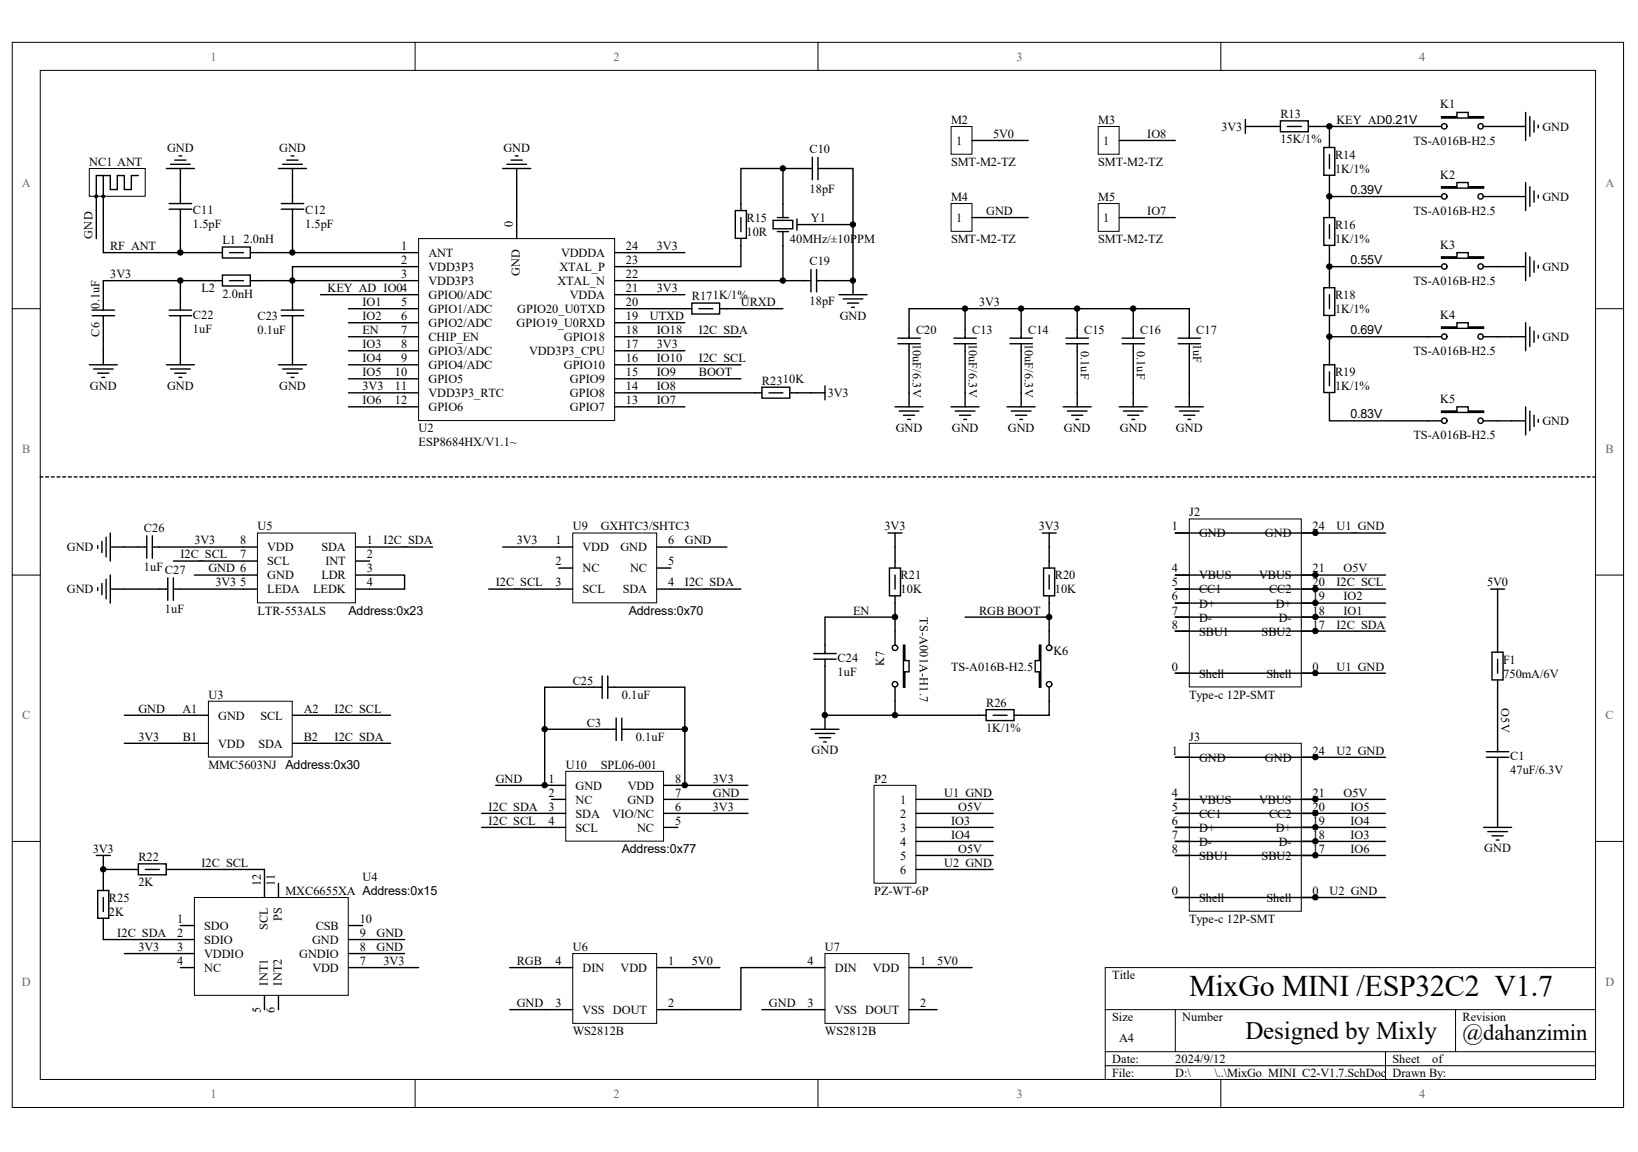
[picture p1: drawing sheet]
<svg xmlns="http://www.w3.org/2000/svg" width="289mm" height="203mm" viewBox="0 0 289 203" stroke-linecap="round" stroke-linejoin="round" font-family="sans-serif">
<g fill="#fff" stroke="#000" stroke-width=".18">
<path d="M2.2 7.5h284.2v187.9h-284.2z"/>
<path d="M7.1 12.4h274.3v178h-274.3z"/>
</g>
<g fill="none" stroke="#000" stroke-width=".18">
<path d="M73.2 7.5v4.9M144.3 7.5v4.9M215.3 7.5v4.9M2.2 54.5h4.9M281.5 54.5h4.9M2.2 101.4h4.9M281.5 101.4h4.9M2.2 148.4h4.9M281.5 148.4h4.9M195 178.1h86.5M207.3 178.1v7.4M256.7 178.1v7.4"/>
<path d="M281.5 170.7h-86.5v19.8M73.2 190.5v4.9M144.3 190.5v4.9M195 185.5h86.5M195 188h86.5M215.3 190.5v4.9M244.4 185.5v5"/>
</g>
<path d="M73.8 42.1h34.6v32.1h-34.6z" fill="#fff" stroke="#000" stroke-width=".18"/>
<g fill="none" stroke="#000" stroke-width=".25">
<path d="M18.2 37.1v7.5h21M29.3 29.7h5M29.8 35.9h4M29.8 36.9h4M30.1 29h3.4M30.8 28.2h2M31.6 27.5h.5M31.8 29.7v6.2M31.8 36.9v7.7M49.1 29.7h5M49.6 35.9h4M49.6 36.9h4"/>
<path d="M49.9 29h3.4M50.6 28.2h2M51.3 27.5h.5M51.6 36.9v7.7h-7.4M51.6 29.7v6.2M88.7 29.7h4.9M89.4 29h3.5M90.1 28.2h2M90.9 27.5h.5M91.1 29.7v12.4M129.7 37.1h1.9v4.9h-1.9zM130.7 38.4v2.5"/>
<path d="M136.4 38.9h3.4v1.5h-3.4zM137.1 38.4h2M138.1 29.7h-7.4v7.4M140.6 38.6v2M140.6 39.6h9.9M143.3 29.7h-5.2v8.7M143.3 27.7v4M144.3 29.7h6.2v19.8h-6.5M144.3 27.7v4M18.2 56.9v7.4M29.8 55.7h4M29.8 54.7h4"/>
<path d="M31.8 49.5h-13.6v3.7M31.8 55.7v8.6M39.2 43.6h5v1.9h-5zM39.2 48.5h5v1.9h-5zM39.2 49.5h-7.4v5.2M40.5 44.6h2.4M40.5 49.5h2.4M44.2 49.5h7.4v5.2M49.6 55.7h4M49.6 54.7h4M51.6 44.6h22.2M51.6 55.7v8.6"/>
<path d="M56.5 52h17.3M61.5 54.5h12.3M61.5 56.9h12.3M61.5 59.4h12.3M73.8 47h-22.2v2.5h22.2M108.4 44.6h12.4M108.4 49.5h34.6M108.4 52h12.4M108.4 54.5h2.5M108.4 56.9h12.4M108.4 59.4h22.3M130.7 42.1v4.9h-22.3"/>
<path d="M137.1 40.9h2M138.1 40.9v8.6M143 47.5v4M144 47.5v4M148 52h4.9M148.7 52.7h3.5M149.5 53.5h1.9M150.2 54.2h.5M150.5 49.5v2.5M15.8 64.3h4.9M16.5 65.1h3.5M17.2 65.8h2"/>
<path d="M18 66.6h.5M29.3 64.3h5M30.1 65.1h3.4M30.8 65.8h2M31.6 66.6h.5M49.1 64.3h5M49.9 65.1h3.4M50.6 65.8h2M51.3 66.6h.5M61.5 61.9h12.3M61.5 64.3h12.3M61.5 66.8h12.3"/>
<path d="M61.5 69.3h12.3M61.5 71.8h12.3M108.4 61.9h12.4M108.4 64.3h22.3M108.4 66.8h22.3M108.4 69.3h2.5M108.4 71.8h12.4"/>
</g>
<path d="M15.8 29.7h9.8v4.9h-9.8z" fill="#fff" stroke="#000" stroke-width=".18"/>
<path d="M18.2 31h-1.2v6.1M24.4 31h-1.2v2.4h-1.3v-2.4h-1.2v2.4h-1.2v-2.4h-1.3v6.1M251.8 34.7h2.5M261.7 34.7h2.5M110.9 54.5h11.1M122 53.5h4.9v1.9h-4.9zM123.3 54.5h2.4M127 54.5h11.1" fill="none" stroke="#000" stroke-width=".25"/>
<g fill="#000" stroke="#000" stroke-width=".25">
<circle cx="17" cy="34.6" r=".22"/>
<circle cx="18.2" cy="34.6" r=".23"/>
</g>
<path d="M254.3 32.9h2.7v-.7h2v.7h2.7v.3h-7.4z" fill-rule="evenodd" fill="#fff" stroke="#000" stroke-width=".25"/>
<g fill="none" stroke="#000" stroke-width=".25">
<path d="M251.8 47h2.5M261.7 47h2.5"/>
<circle cx="254.8" cy="34.6" r=".48"/>
<circle cx="261.2" cy="34.6" r=".47"/>
</g>
<path d="M254.3 45.3h2.7v-.7h2v.7h2.7v.3h-7.4z" fill-rule="evenodd" fill="#fff" stroke="#000" stroke-width=".25"/>
<g fill="none" stroke="#000" stroke-width=".25">
<path d="M251.8 22.3h2.5M261.7 22.3h2.5"/>
<circle cx="254.8" cy="47" r=".48"/>
<circle cx="261.2" cy="47" r=".47"/>
</g>
<path d="M254.3 20.6h2.7v-.8h2v.8h2.7v.2h-7.4z" fill-rule="evenodd" fill="#fff" stroke="#000" stroke-width=".25"/>
<g fill="none" stroke="#000" stroke-width=".25">
<path d="M251.8 59.4h2.5M261.7 59.4h2.5"/>
<circle cx="254.8" cy="22.3" r=".48"/>
<circle cx="261.2" cy="22.3" r=".47"/>
</g>
<path d="M254.3 57.7h2.7v-.8h2v.8h2.7v.2h-7.4z" fill-rule="evenodd" fill="#fff" stroke="#000" stroke-width=".25"/>
<g fill="none" stroke="#000" stroke-width=".25">
<path d="M269.1 19.8v5M219.7 22.3h2.4M219.7 21.1v2.4M224.6 22.3h1.2M225.8 21.3h5v1.9h-5zM227.1 22.3h2.5M230.8 22.3h1.2M233.5 26h1.9v4.9h-1.9zM233.5 38.4h1.9v4.9h-1.9zM234.5 31v3.7h17.3M234.5 22.3h17.3M234.5 24.8v1.2"/>
<path d="M234.5 27.3v2.4M234.5 34.7v3.7M234.5 39.6v2.5M264.2 22.3h4.9M264.2 34.7h4.9M269.1 32.2v4.9M269.8 20.6v3.4M269.8 32.9v3.5M270.6 21.3v2M270.6 33.7v2M271.3 22.1v.5M271.3 34.4v.5"/>
<path d="M233.5 50.7h1.9v4.9h-1.9zM234.5 43.3v3.7h17.3M234.5 55.7v3.7h17.3M234.5 47v3.7M234.5 52v2.5M264.2 47h4.9M264.2 59.4h4.9M269.1 44.6v4.9M269.1 56.9v5M269.8 45.3v3.5M269.8 57.7v3.4M270.6 46v2"/>
<path d="M270.6 58.4v2M271.3 46.8v.5M271.3 59.2v.4M251.8 74.2h2.5M261.7 74.2h2.5"/>
<circle cx="254.8" cy="59.4" r=".48"/>
<circle cx="261.2" cy="59.4" r=".47"/>
</g>
<path d="M254.3 72.5h2.7v-.7h2v.7h2.7v.3h-7.4z" fill-rule="evenodd" fill="#fff" stroke="#000" stroke-width=".25"/>
<g fill="none" stroke="#000" stroke-width=".25">
<path d="M222.1 22.3h2.5M232 22.3h2.5v2.5M168.3 59.6h3.9M178.1 59.6h4M180.1 54.5v5.1M188 59.6h4M190 59.6v-5.1h19.8v5.1M190 54.5h-19.8v5.1M197.9 59.6h4M199.9 54.5v5.1M207.8 59.6h4M234.5 59.4v4.9"/>
<path d="M167.8 71.8h4.9M168.3 60.6h3.9M168.5 72.5h3.5M169.2 73.2h2M170 74h.5M170.2 60.6v11.2M177.6 71.8h5M178.1 60.6h4M178.4 72.5h3.5M179.1 73.2h2M179.9 74h.5M180.1 60.6v11.2"/>
<path d="M187.5 71.8h5M188 60.6h4M188.3 72.5h3.4M189 73.2h2M189.8 74h.5M190 60.6v11.2M197.4 71.8h5M197.9 60.6h4M198.2 72.5h3.4M198.9 73.2h2M199.6 74h.5M199.9 60.6v11.2"/>
<path d="M207.3 71.8h5M207.8 60.6h4M208.1 72.5h3.4M208.8 73.2h2M209.5 74h.5M209.8 60.6v11.2M233.5 64.3h1.9v4.9h-1.9zM234.5 69.3v4.9h17.3M234.5 65.6v2.5M264.2 74.2h4.9M269.1 71.8v4.9M269.8 72.5v3.5"/>
<path d="M270.6 73.2v2M271.3 74v.5M17.2 96.2v.5M18 95.5v2M18.7 94.8v3.4M19.5 96.5h6.4M19.5 94v5M25.9 94.5v4M26.9 96.5h16M26.9 94.5v4M30.6 99h12.3M65.2 96.5h11.1"/>
<path d="M17.2 103.7v.5M18 102.9v2M18.7 102.2v3.4M19.5 101.4v5M19.5 103.9h10.1M29.6 101.9v4M30.6 103.9h12.3M30.6 101.9v4M34.3 101.4h8.6M65.2 101.4h6.2v2.5h-6.2"/>
<circle cx="254.8" cy="74.2" r=".48"/>
<circle cx="261.2" cy="74.2" r=".47"/>
</g>
<path d="M34.3 158.3h27.1v17.3h-27.1z" fill="#fff" stroke="#000" stroke-width=".18"/>
<g fill="none" stroke="#000" stroke-width=".25">
<path d="M17 150.9h2.5M17.2 157.1h2v4.9h-2zM18.2 150.9v2.5M18.2 158.3v2.5M24.4 152.4h4.9v1.9h-4.9zM24.4 153.4h-6.2v3.7M25.6 153.4h2.5M29.3 153.4h17.3v4.9M49.1 155.8v2.5M18.2 162v3.7h16.1M31.8 163.3h2.5M31.8 168.2h2.5"/>
<path d="M31.8 170.7h2.5M46.6 175.6v2.5M49.1 175.6v2.5M61.5 163.3h2.4M61.5 165.7h9.9M61.5 168.2h2.4M61.5 170.7h12.3"/>
</g>
<path d="M36.8 123.7h14.7v9.8h-14.7z" fill="#fff" stroke="#000" stroke-width=".18"/>
<path d="M21.9 126.2h14.9M21.9 131.1h14.9M51.6 126.2h17.3M51.6 131.1h17.3" fill="none" stroke="#000" stroke-width=".25"/>
<path d="M167.8 22.3h3.6v4.9h-3.6z" fill="#fff" stroke="#000" stroke-width=".18"/>
<path d="M171.5 24.8h9.9" fill="none" stroke="#000" stroke-width=".25"/>
<path d="M193.7 22.3h3.7v4.9h-3.7z" fill="#fff" stroke="#000" stroke-width=".18"/>
<path d="M197.4 24.8h9.9" fill="none" stroke="#000" stroke-width=".25"/>
<path d="M167.8 35.9h3.6v4.9h-3.6z" fill="#fff" stroke="#000" stroke-width=".18"/>
<path d="M171.5 38.4h9.9" fill="none" stroke="#000" stroke-width=".25"/>
<path d="M193.7 35.9h3.7v4.9h-3.7z" fill="#fff" stroke="#000" stroke-width=".18"/>
<path d="M197.4 38.4h9.9" fill="none" stroke="#000" stroke-width=".25"/>
<path d="M101 94h14.8v12.3h-14.8z" fill="#fff" stroke="#000" stroke-width=".18"/>
<path d="M88.7 96.5h12.3M115.9 96.5h12.3M86.2 103.9h14.8M98.6 100.2h2.4M115.9 103.9h14.8M115.9 100.2h2.4M87.4 138.5h9.9M119.6 138.5h12.3M85 143.5h12.3M85 145.9h12.3M119.6 143.5h12.3" fill="none" stroke="#000" stroke-width=".25"/>
<path d="M99.8 136.1h17.2v12.3h-17.2z" fill="#fff" stroke="#000" stroke-width=".18"/>
<path d="M97.3 138.5h2.5M117.1 138.5h2.5M97.3 141h2.5M97.3 143.5h2.5M97.3 145.9h2.5M117.1 141h14.8M117.1 143.5h2.5M117.1 145.9h2.5M21.9 168.2h9.9M63.9 168.2h7.5" fill="none" stroke="#000" stroke-width=".25"/>
<path d="M101 168.2h14.8v12.3h-14.8z" fill="#fff" stroke="#000" stroke-width=".18"/>
<path d="M96.1 170.7h4.9M96.1 178.1h4.9M115.9 170.7h4.9M115.9 178.1h4.9" fill="none" stroke="#000" stroke-width=".25"/>
<path d="M145.5 168.2h14.8v12.3h-14.8z" fill="#fff" stroke="#000" stroke-width=".18"/>
<path d="M157.9 111.3v2.5M157.9 121.2v2.5M120.8 170.7h6.2M140.6 170.7h4.9M140.6 178.1h4.9M160.3 170.7h5M160.3 178.1h5" fill="none" stroke="#000" stroke-width=".25"/>
<path d="M159.4 113.8h.2v2.7h.7v2h-.7v2.7h-.2z" fill-rule="evenodd" fill="#fff" stroke="#000" stroke-width=".25"/>
<g fill="none" stroke="#000" stroke-width=".25">
<path d="M156.6 94h2.5M157.9 94v6.2M143.5 116.3h4M143.5 115.3h4M145.5 116.3v9.9h12.4v-2.5M156.9 100.2h1.9v4.9h-1.9zM157.9 111.3v-2.4h-12.4v6.4M157.9 101.4v2.5M157.9 105.1v1.3M185.1 106.4v7.4M185.1 121.2v2.5"/>
<circle cx="157.9" cy="114.3" r=".48"/>
<circle cx="157.9" cy="120.7" r=".48"/>
</g>
<path d="M183.3 113.8h.3v7.4h-.3v-2.7h-.7v-2h.7z" fill-rule="evenodd" fill="#fff" stroke="#000" stroke-width=".25"/>
<g fill="none" stroke="#000" stroke-width=".25">
<path d="M183.8 94h2.5M185.1 94v6.2M184.1 100.2h1.9v4.9h-1.9zM185.1 101.4v2.5M185.1 105.1v1.3M172.7 126.2h1.2M173.9 125.2h5v1.9h-5zM175.2 126.2h2.4M185.1 123.7v2.5h-6.2"/>
<circle cx="185.1" cy="114.3" r=".48"/>
<circle cx="185.1" cy="120.7" r=".48"/>
</g>
<path d="M209.8 91.5h19.7v29.7h-19.7z" fill="#fff" stroke="#000" stroke-width=".18"/>
<path d="M207.3 94h37.1M207.3 101.4h37.1M207.3 103.9h37.1M207.3 106.4h37.1M207.3 108.9h37.1M207.3 111.3h37.1M207.3 118.7h37.1" fill="none" stroke="#000" stroke-width=".25"/>
<path d="M209.8 131.1h19.7v29.6h-19.7z" fill="#fff" stroke="#000" stroke-width=".18"/>
<g fill="none" stroke="#000" stroke-width=".25">
<path d="M17 37.1v5M157.9 106.4v2.5M262.9 103.9h2.5M263.2 115h1.9v4.9h-1.9zM264.2 103.9v11.1M264.2 116.3v2.4M264.2 120v12.6M157.9 126.2h14.8M207.3 133.6h37.1M262.2 133.6h3.9M262.2 132.6h3.9M264.2 133.6v12.3"/>
<path d="M207.3 141h37.1M207.3 143.5h37.1M207.3 145.9h37.1M207.3 148.4h37.1M207.3 150.9h37.1M207.3 158.3h37.1M261.7 145.9h4.9M262.4 146.7h3.5M263.2 147.4h1.9M263.9 148.2h.5M89.9 170.7h6.2M89.9 178.1h6.2"/>
<path d="M134.4 178.1h6.2M140.6 170.7h-9.9v7.4h-9.9M165.3 170.7h6.2"/>
</g>
<path d="M281.5 84.1h-274.4" fill="none" stroke="#000" stroke-width=".25" stroke-dasharray=".5 .5"/>
<path d="M154.2 138.5h7.4v17.3h-7.4z" fill="#fff" stroke="#000" stroke-width=".18"/>
<g fill="none" stroke="#000" stroke-width=".25">
<path d="M16.2 55.7h4M16.2 54.7h4M18.2 53.2v1.5M18.2 55.7v1.2M108.7 128.6h-12.6v9.9M108.7 126.7v3.9M109.7 128.6h11.1v9.9M109.7 126.7v3.9M161.6 141h13.6M161.6 143.5h13.6M161.6 145.9h13.6M161.6 148.4h13.6"/>
<path d="M161.6 150.9h13.6M161.6 153.4h13.6"/>
</g>
<path d="M45.4 94h17.3v12.3h-17.3z" fill="#fff" stroke="#000" stroke-width=".18"/>
<g fill="none" stroke="#000" stroke-width=".25">
<path d="M158.4 59.6h3.9M170.2 54.5h-9.9v5.1M110.9 69.3h23.5M134.4 68.3h4.9v1.9h-4.9zM135.6 69.3h2.5M139.3 69.3h6.2M145.5 68.1v2.4M157.9 71.8h4.9M158.4 60.6h3.9M158.6 72.5h3.5M159.4 73.2h1.9M160.1 74h.5"/>
<path d="M160.3 60.6v11.2M42.9 96.5h2.5M42.9 99h2.5M62.7 96.5h2.5M62.7 99h2.5M42.9 101.4h2.5M42.9 103.9h2.5M62.7 101.4h2.5M62.7 103.9h2.5M106.2 119.2v4M107.2 119.2v4M170.2 108.9h14.9"/>
<path d="M106.2 121.2h-10.1v7.4M107.2 121.2h13.6v7.4M143 128.6h5M143.8 129.4h3.4M144.5 130.1h2M145.3 130.9h.5M145.5 126.2v2.4"/>
</g>
<g fill="#000" stroke="#000" stroke-width=".18">
<circle cx="138.1" cy="29.7" r=".48"/>
<circle cx="150.4" cy="39.6" r=".47"/>
<circle cx="234.5" cy="22.3" r=".48"/>
<circle cx="234.5" cy="34.6" r=".48"/>
<circle cx="31.8" cy="44.5" r=".48"/>
<circle cx="31.8" cy="49.5" r=".48"/>
<circle cx="51.6" cy="49.5" r=".47"/>
<circle cx="51.6" cy="44.5" r=".47"/>
<circle cx="138.1" cy="49.5" r=".48"/>
<circle cx="150.4" cy="49.5" r=".47"/>
<circle cx="170.2" cy="54.4" r=".48"/>
<circle cx="180.1" cy="54.4" r=".48"/>
<circle cx="190" cy="54.4" r=".48"/>
<circle cx="199.9" cy="54.4" r=".48"/>
<circle cx="234.5" cy="47" r=".48"/>
<circle cx="234.5" cy="59.4" r=".48"/>
<circle cx="232" cy="94" r=".48"/>
<circle cx="157.9" cy="108.8" r=".48"/>
<circle cx="185.1" cy="108.8" r=".48"/>
<circle cx="232" cy="118.7" r=".48"/>
<circle cx="232" cy="106.4" r=".48"/>
<circle cx="232" cy="101.4" r=".48"/>
<circle cx="232" cy="103.9" r=".48"/>
<circle cx="232" cy="108.8" r=".48"/>
<circle cx="232" cy="111.3" r=".48"/>
<circle cx="96.1" cy="128.6" r=".48"/>
<circle cx="96.1" cy="138.5" r=".48"/>
<circle cx="120.8" cy="128.6" r=".48"/>
<circle cx="120.8" cy="138.5" r=".48"/>
<circle cx="145.5" cy="126.1" r=".47"/>
<circle cx="157.9" cy="126.1" r=".48"/>
<circle cx="232" cy="133.6" r=".48"/>
<circle cx="18.2" cy="153.3" r=".48"/>
<circle cx="232" cy="141" r=".48"/>
<circle cx="232" cy="145.9" r=".48"/>
<circle cx="232" cy="150.9" r=".48"/>
<circle cx="232" cy="143.4" r=".48"/>
<circle cx="232" cy="148.4" r=".48"/>
<circle cx="232" cy="158.3" r=".48"/>
</g>
<text font-size="5.3" x="209.8" y="175.7">MixGo MINI /ESP32C2 V1.7</text>
<text font-size="4.4" x="219.7" y="183.3">Designed by Mixly</text>
<text font-size="4" x="258" y="183.4">@dahanzimin</text>
<g font-size="2.2" fill="#696969">
<text x="37.2" y="10.7">1</text>
<text x="108.2" y="10.7">2</text>
<text x="179.3" y="10.7">3</text>
<text x="250.3" y="10.7">4</text>
<text x="3.9" y="32.9">A</text>
<text x="283.2" y="32.9">A</text>
<text x="3.9" y="79.9">B</text>
<text x="283.2" y="79.9">B</text>
<text x="3.9" y="126.9">C</text>
<text x="283.2" y="126.9">C</text>
<text x="3.9" y="173.8">D</text>
<text x="283.2" y="173.8">D</text>
<text x="37.2" y="193.7">1</text>
<text x="108.2" y="193.7">2</text>
<text x="179.3" y="193.7">3</text>
<text x="250.3" y="193.7">4</text>
</g>
<g font-size="2.2">
<text x="167.8" y="21.8">M2</text>
<text x="193.7" y="21.8">M3</text>
<text x="215.4" y="23.1">3V3</text>
<text x="225.8" y="20.9">R13</text>
<text x="235.7" y="21.8">KEY_AD0.21V</text>
<text x="254" y="19.1">K1</text>
<text x="272.1" y="23.1">GND</text>
<text x="15.8" y="29.3">NC1 ANT</text>
<text x="29.5" y="26.8">GND</text>
<text x="49.2" y="26.8">GND</text>
<text x="88.8" y="26.8">GND</text>
<text x="142.8" y="27">C10</text>
<text x="167.8" y="29.3">SMT-M2-TZ</text>
<text x="168.7" y="25.6">1</text>
<text x="175.2" y="24.3">5V0</text>
<text x="193.7" y="29.3">SMT-M2-TZ</text>
<text x="194.6" y="25.6">1</text>
<text x="202.4" y="24.3">IO8</text>
<text x="225.8" y="25.3">15K/1%</text>
<text x="235.5" y="28">R14</text>
<text x="249.3" y="25.6">TS-A016B-H2.5</text>
<text x="142.8" y="34">18pF</text>
<text x="167.8" y="35.4">M4</text>
<text x="193.7" y="35.4">M5</text>
<text x="235.5" y="30.5">1K/1%</text>
<text x="238.2" y="34.2">0.39V</text>
<text x="254" y="31.5">K2</text>
<text x="272.1" y="35.4">GND</text>
<text x="34" y="37.7">C11</text>
<text x="34" y="40.1">1.5pF</text>
<text x="53.8" y="37.7">C12</text>
<text x="53.8" y="40.1">1.5pF</text>
<text x="90.5" y="40.1" transform="rotate(-90 90.5 40.1)">0</text>
<text x="131.7" y="39.2">R15</text>
<text x="131.7" y="41.6">10R</text>
<text x="143" y="39.2">Y1</text>
<text x="168.7" y="39.2">1</text>
<text x="173.9" y="37.9">GND</text>
<text x="194.6" y="39.2">1</text>
<text x="202.4" y="37.9">IO7</text>
<text x="235.5" y="40.4">R16</text>
<text x="249.3" y="37.9">TS-A016B-H2.5</text>
<text x="16.3" y="42.1" transform="rotate(-90 16.3 42.1)">GND</text>
<text x="19.5" y="44.1">RF_ANT</text>
<text x="39.2" y="43.1">L1</text>
<text x="42.9" y="42.9">2.0nH</text>
<text x="70.8" y="44.1">1</text>
<text x="70.8" y="46.6">2</text>
<text x="75.6" y="45.3">ANT</text>
<text x="75.6" y="47.8">VDD3P3</text>
<text x="98.7" y="47.8">XTAL_P</text>
<text x="99" y="45.3">VDDDA</text>
<text x="110.4" y="46.6">23</text>
<text x="110.4" y="44.1">24</text>
<text x="115.9" y="44.1">3V3</text>
<text x="139.3" y="42.9">40MHz/±10PPM</text>
<text x="142.8" y="46.8">C19</text>
<text x="167.8" y="42.9">SMT-M2-TZ</text>
<text x="193.7" y="42.9">SMT-M2-TZ</text>
<text x="235.5" y="42.9">1K/1%</text>
<text x="238.2" y="46.6">0.55V</text>
<text x="254" y="43.9">K3</text>
<text x="272.1" y="47.8">GND</text>
<text x="19.5" y="49">3V3</text>
<text x="35.5" y="51.5">L2</text>
<text x="39.2" y="52.5">2.0nH</text>
<text x="57.8" y="51.5">KEY_AD IO04</text>
<text x="63.9" y="54">IO1</text>
<text x="70.8" y="49">3</text>
<text x="70.8" y="54">5</text>
<text x="75.6" y="50.3">VDD3P3</text>
<text x="75.6" y="52.8">GPIO0/ADC</text>
<text x="91.7" y="48.6" transform="rotate(-90 91.7 48.6)">GND</text>
<text x="98.3" y="50.3">XTAL_N</text>
<text x="100.5" y="52.8">VDDA</text>
<text x="110.4" y="54">20</text>
<text x="110.4" y="51.5">21</text>
<text x="110.4" y="49">22</text>
<text x="115.9" y="51.5">3V3</text>
<text x="122" y="53">R171K/1%</text>
<text x="130.7" y="54">URXD</text>
<text x="142.8" y="53.7">18pF</text>
<text x="172.7" y="54">3V3</text>
<text x="235.5" y="52.8">R18</text>
<text x="249.3" y="50.3">TS-A016B-H2.5</text>
<text x="17.6" y="59.4" transform="rotate(-90 17.6 59.4)">C6</text>
<text x="17.6" y="54.5" transform="rotate(-90 17.6 54.5)">0.1uF</text>
<text x="34" y="56.2">C22</text>
<text x="34" y="58.7">1uF</text>
<text x="45.4" y="56.5">C23</text>
<text x="45.4" y="58.9">0.1uF</text>
<text x="63.9" y="56.5">IO2</text>
<text x="63.9" y="58.9">EN</text>
<text x="70.8" y="56.5">6</text>
<text x="70.8" y="58.9">7</text>
<text x="75.6" y="55.2">GPIO1/ADC</text>
<text x="75.6" y="57.7">GPIO2/ADC</text>
<text x="91.1" y="57.7">GPIO19_U0RXD</text>
<text x="91.2" y="55.2">GPIO20_U0TXD</text>
<text x="110.4" y="58.9">18</text>
<text x="110.4" y="56.5">19</text>
<text x="114.6" y="56.5">UTXD</text>
<text x="115.9" y="58.9">IO18</text>
<text x="123.3" y="58.9">I2C_SDA</text>
<text x="148.1" y="56.4">GND</text>
<text x="161.6" y="58.9">C20</text>
<text x="171.5" y="58.9">C13</text>
<text x="181.4" y="58.9">C14</text>
<text x="191.2" y="58.9">C15</text>
<text x="201.1" y="58.9">C16</text>
<text x="211" y="58.9">C17</text>
<text x="235.5" y="55.2">1K/1%</text>
<text x="238.2" y="58.9">0.69V</text>
<text x="254" y="56.2">K4</text>
<text x="63.9" y="61.4">IO3</text>
<text x="63.9" y="63.9">IO4</text>
<text x="70.8" y="61.4">8</text>
<text x="70.8" y="63.9">9</text>
<text x="75.6" y="60.2">CHIP_EN</text>
<text x="75.6" y="62.6">GPIO3/ADC</text>
<text x="75.6" y="65.1">GPIO4/ADC</text>
<text x="93.3" y="62.6">VDD3P3_CPU</text>
<text x="99.4" y="65.1">GPIO10</text>
<text x="99.4" y="60.2">GPIO18</text>
<text x="110.4" y="63.9">16</text>
<text x="110.4" y="61.4">17</text>
<text x="115.9" y="61.4">3V3</text>
<text x="115.9" y="63.9">IO10</text>
<text x="123.3" y="63.9">I2C_SCL</text>
<text x="161" y="60.6" transform="rotate(90 161 60.6)">10uF/6.3V</text>
<text x="170.9" y="60.6" transform="rotate(90 170.9 60.6)">10uF/6.3V</text>
<text x="180.8" y="60.6" transform="rotate(90 180.8 60.6)">10uF/6.3V</text>
<text x="190.7" y="61.9" transform="rotate(90 190.7 61.9)">0.1uF</text>
<text x="200.5" y="61.9" transform="rotate(90 200.5 61.9)">0.1uF</text>
<text x="210.4" y="60.6" transform="rotate(90 210.4 60.6)">1uF</text>
<text x="249.3" y="62.6">TS-A016B-H2.5</text>
<text x="272.1" y="60.2">GND</text>
<text x="15.9" y="68.8">GND</text>
<text x="29.5" y="68.8">GND</text>
<text x="49.2" y="68.8">GND</text>
<text x="63.9" y="68.8">3V3</text>
<text x="63.9" y="66.4">IO5</text>
<text x="63.9" y="71.3">IO6</text>
<text x="69.7" y="66.4">10</text>
<text x="69.7" y="68.8">11</text>
<text x="69.7" y="71.3">12</text>
<text x="75.6" y="67.6">GPIO5</text>
<text x="75.6" y="70.1">VDD3P3_RTC</text>
<text x="100.5" y="70.1">GPIO8</text>
<text x="100.5" y="67.6">GPIO9</text>
<text x="110.4" y="71.3">13</text>
<text x="110.4" y="68.8">14</text>
<text x="110.4" y="66.4">15</text>
<text x="115.9" y="71.3">IO7</text>
<text x="115.9" y="68.8">IO8</text>
<text x="115.9" y="66.4">IO9</text>
<text x="123.3" y="66.4">BOOT</text>
<text x="134.4" y="67.8">R2310K</text>
<text x="146" y="70.1">3V3</text>
<text x="235.5" y="66.4">R19</text>
<text x="235.5" y="68.8">1K/1%</text>
<text x="254" y="71.1">K5</text>
<text x="73.8" y="76.2">U2</text>
<text x="75.6" y="72.5">GPIO6</text>
<text x="100.5" y="72.5">GPIO7</text>
<text x="158" y="76.2">GND</text>
<text x="167.9" y="76.2">GND</text>
<text x="177.8" y="76.2">GND</text>
<text x="187.7" y="76.2">GND</text>
<text x="197.5" y="76.2">GND</text>
<text x="207.4" y="76.2">GND</text>
<text x="238.2" y="73.8">0.83V</text>
<text x="249.3" y="77.5">TS-A016B-H2.5</text>
<text x="272.1" y="75">GND</text>
<text x="73.8" y="78.7">ESP8684HX/V1.1~</text>
<text x="25.4" y="93.8">C26</text>
<text x="45.4" y="93.6">U5</text>
<text x="101" y="93.6">U9</text>
<text x="106" y="93.6">GXHTC3/SHTC3</text>
<text x="156" y="93.6">3V3</text>
<text x="183.2" y="93.6">3V3</text>
<text x="206.7" y="93.6">1</text>
<text x="209.8" y="91.1">J2</text>
<text x="211.5" y="94.8">GND</text>
<text x="223.1" y="94.8">GND</text>
<text x="231.5" y="93.6">24</text>
<text x="235.7" y="93.6">U1_GND</text>
<text x="11.8" y="97.3">GND</text>
<text x="25.4" y="100.7">1uFC27</text>
<text x="31.8" y="98.5">I2C_SCL</text>
<text x="34.3" y="96">3V3</text>
<text x="36.8" y="101">GND 6</text>
<text x="42.3" y="96">8</text>
<text x="42.3" y="98.5">7</text>
<text x="47.1" y="97.3">VDD</text>
<text x="47.1" y="99.7">SCL</text>
<text x="56.7" y="97.3">SDA</text>
<text x="57.4" y="99.7">INT</text>
<text x="64.7" y="101">3</text>
<text x="64.7" y="98.5">2</text>
<text x="64.7" y="96">1</text>
<text x="67.7" y="96">I2C_SDA</text>
<text x="91.1" y="96">3V3</text>
<text x="98" y="96">1</text>
<text x="98" y="99.7">2</text>
<text x="102.8" y="97.3">VDD</text>
<text x="102.8" y="101">NC</text>
<text x="109.4" y="97.3">GND</text>
<text x="111.1" y="101">NC</text>
<text x="117.8" y="96">6</text>
<text x="117.8" y="99.7">5</text>
<text x="120.8" y="96">GND</text>
<text x="206.7" y="101">4</text>
<text x="231.5" y="101">21</text>
<text x="237" y="101">O5V</text>
<text x="11.8" y="104.7">GND</text>
<text x="38" y="103.4">3V3</text>
<text x="42.3" y="103.4">5</text>
<text x="47.1" y="102.2">GND</text>
<text x="47.1" y="104.7">LEDA</text>
<text x="55.2" y="104.7">LEDK</text>
<text x="56.7" y="102.2">LDR</text>
<text x="64.7" y="103.4">4</text>
<text x="87.4" y="103.4">I2C_SCL</text>
<text x="98" y="103.4">3</text>
<text x="102.8" y="104.7">SCL</text>
<text x="109.8" y="104.7">SDA</text>
<text x="117.8" y="103.4">4</text>
<text x="120.8" y="103.4">I2C_SDA</text>
<text x="158.9" y="102.2">R21</text>
<text x="158.9" y="104.7">10K</text>
<text x="186.1" y="102.2">R20</text>
<text x="186.1" y="104.7">10K</text>
<text x="206.7" y="103.4">5</text>
<text x="206.7" y="105.9">6</text>
<text x="211.5" y="102.2">VBUS</text>
<text x="211.5" y="104.7">CC1</text>
<text x="211.5" y="107.2">D+</text>
<text x="222.1" y="102.2">VBUS</text>
<text x="223.8" y="104.7">CC2</text>
<text x="225" y="107.2">D+</text>
<text x="231.5" y="103.4">20</text>
<text x="231.5" y="105.9">19</text>
<text x="235.7" y="103.4">I2C_SCL</text>
<text x="237" y="105.9">IO2</text>
<text x="262.3" y="103.4">5V0</text>
<text x="29.1" y="108.1">1uF</text>
<text x="45.4" y="108.4">LTR-553ALS</text>
<text x="61.5" y="108.4">Address:0x23</text>
<text x="110.9" y="108.4">Address:0x70</text>
<text x="150.5" y="108.4">EN</text>
<text x="162.2" y="108.9" transform="rotate(90 162.2 108.9)">TS-A001A-H1.7</text>
<text x="172.7" y="108.4">RGB BOOT</text>
<text x="206.7" y="108.4">7</text>
<text x="206.7" y="110.9">8</text>
<text x="211.5" y="109.6">D-</text>
<text x="211.5" y="112.1">SBU1</text>
<text x="222.5" y="112.1">SBU2</text>
<text x="225.6" y="109.6">D-</text>
<text x="231.5" y="108.4">18</text>
<text x="231.5" y="110.9">17</text>
<text x="235.7" y="110.9">I2C_SDA</text>
<text x="237" y="108.4">IO1</text>
<text x="147.7" y="116.8">C24</text>
<text x="147.7" y="119.3">1uF</text>
<text x="156" y="117.5" transform="rotate(-90 156 117.5)">K7</text>
<text x="167.8" y="118.3">TS-A016B-H2.5</text>
<text x="185.8" y="115.6">K6</text>
<text x="206.7" y="118.3">0</text>
<text x="211.5" y="119.5">Shell</text>
<text x="223.4" y="119.5">Shell</text>
<text x="231.5" y="118.3">0</text>
<text x="235.7" y="118.3">U1_GND</text>
<text x="265.1" y="117">F1</text>
<text x="265.1" y="119.5">750mA/6V</text>
<text x="24.4" y="125.7">GND</text>
<text x="32.2" y="125.7">A1</text>
<text x="36.8" y="123.2">U3</text>
<text x="53.6" y="125.7">A2</text>
<text x="59" y="125.7">I2C_SCL</text>
<text x="101" y="120.8">C25</text>
<text x="109.7" y="123.2">0.1uF</text>
<text x="173.9" y="124.7">R26</text>
<text x="209.8" y="123.2">Type-c 12P-SMT</text>
<text x="264.8" y="124.9" transform="rotate(90 264.8 124.9)">O5V</text>
<text x="24.4" y="130.6">3V3</text>
<text x="32.2" y="130.6">B1</text>
<text x="38.5" y="126.9">GND</text>
<text x="38.5" y="131.9">VDD</text>
<text x="45.6" y="131.9">SDA</text>
<text x="45.9" y="126.9">SCL</text>
<text x="53.6" y="130.6">B2</text>
<text x="59" y="130.6">I2C_SDA</text>
<text x="103.5" y="128.2">C3</text>
<text x="112.1" y="130.6">0.1uF</text>
<text x="173.9" y="129.2">1K/1%</text>
<text x="209.8" y="130.6">J3</text>
<text x="36.8" y="135.6">MMC5603NJ</text>
<text x="50.4" y="135.6">Address:0x30</text>
<text x="99.8" y="135.6">U10</text>
<text x="106" y="135.6">SPL06-001</text>
<text x="143.2" y="133">GND</text>
<text x="206.7" y="133.1">1</text>
<text x="211.5" y="134.4">GND</text>
<text x="223.1" y="134.4">GND</text>
<text x="231.5" y="133.1">24</text>
<text x="235.7" y="133.1">U2_GND</text>
<text x="266.4" y="134.1">C1</text>
<text x="266.4" y="136.6">47uF/6.3V</text>
<text x="86.2" y="143">I2C_SDA</text>
<text x="87.4" y="138.1">GND</text>
<text x="96.7" y="138.1">1</text>
<text x="96.7" y="140.5">2</text>
<text x="96.7" y="143">3</text>
<text x="101.5" y="139.3">GND</text>
<text x="101.5" y="141.8">NC</text>
<text x="110.7" y="141.8">GND</text>
<text x="110.7" y="139.3">VDD</text>
<text x="119.1" y="143">6</text>
<text x="119.1" y="140.5">7</text>
<text x="119.1" y="138.1">8</text>
<text x="125.7" y="143">3V3</text>
<text x="125.7" y="138.1">3V3</text>
<text x="125.7" y="140.5">GND</text>
<text x="154.2" y="138.1">P2</text>
<text x="158.8" y="141.8">1</text>
<text x="166.5" y="140.5">U1_GND</text>
<text x="169" y="143">O5V</text>
<text x="206.7" y="140.5">4</text>
<text x="206.7" y="143">5</text>
<text x="211.5" y="141.8">VBUS</text>
<text x="222.1" y="141.8">VBUS</text>
<text x="231.5" y="140.5">21</text>
<text x="231.5" y="143">20</text>
<text x="237" y="140.5">O5V</text>
<text x="238.2" y="143">IO5</text>
<text x="86.2" y="145.5">I2C_SCL</text>
<text x="96.7" y="145.5">4</text>
<text x="101.5" y="144.2">SDA</text>
<text x="101.5" y="146.7">SCL</text>
<text x="108" y="144.2">VIO/NC</text>
<text x="112.4" y="146.7">NC</text>
<text x="119.1" y="145.5">5</text>
<text x="158.8" y="144.2">2</text>
<text x="158.8" y="146.7">3</text>
<text x="158.8" y="149.2">4</text>
<text x="167.8" y="145.5">IO3</text>
<text x="167.8" y="148">IO4</text>
<text x="206.7" y="145.5">6</text>
<text x="206.7" y="148">7</text>
<text x="211.5" y="144.2">CC1</text>
<text x="211.5" y="146.7">D+</text>
<text x="211.5" y="149.2">D-</text>
<text x="223.8" y="144.2">CC2</text>
<text x="225" y="146.7">D+</text>
<text x="225.6" y="149.2">D-</text>
<text x="231.5" y="145.5">19</text>
<text x="231.5" y="148">18</text>
<text x="238.2" y="148">IO3</text>
<text x="238.2" y="145.5">IO4</text>
<text x="16.4" y="150.4">3V3</text>
<text x="24.4" y="151.9">R22</text>
<text x="35.5" y="152.9">I2C_SCL</text>
<text x="63.9" y="155.4">U4</text>
<text x="109.7" y="150.4">Address:0x77</text>
<text x="158.8" y="151.7">5</text>
<text x="158.8" y="154.1">6</text>
<text x="166.5" y="152.9">U2_GND</text>
<text x="169" y="150.4">O5V</text>
<text x="206.7" y="150.4">8</text>
<text x="211.5" y="151.7">SBU1</text>
<text x="222.5" y="151.7">SBU2</text>
<text x="231.5" y="150.4">17</text>
<text x="238.2" y="150.4">IO6</text>
<text x="261.8" y="150.4">GND</text>
<text x="19.2" y="159.1">R25</text>
<text x="19.2" y="161.6">2K</text>
<text x="24.4" y="156.4">2K</text>
<text x="46" y="156.3" transform="rotate(-90 46 156.3)">12</text>
<text x="48.5" y="156.3" transform="rotate(-90 48.5 156.3)">11</text>
<text x="50.4" y="157.8">MXC6655XA Address:0x15</text>
<text x="154.2" y="157.8">PZ-WT-6P</text>
<text x="206.7" y="157.8">0</text>
<text x="211.5" y="159.1">Shell</text>
<text x="223.4" y="159.1">Shell</text>
<text x="231.5" y="157.8">0</text>
<text x="234.5" y="157.8">U2_GND</text>
<text x="20.7" y="165.3">I2C_SDA</text>
<text x="24.4" y="167.7">3V3</text>
<text x="31.2" y="162.8">1</text>
<text x="31.2" y="165.3">2</text>
<text x="31.2" y="167.7">3</text>
<text x="36" y="164">SDO</text>
<text x="36" y="166.5">SDIO</text>
<text x="47.2" y="164.1" transform="rotate(-90 47.2 164.1)">SCL</text>
<text x="49.7" y="162.5" transform="rotate(-90 49.7 162.5)">PS</text>
<text x="55.1" y="166.5">GND</text>
<text x="55.7" y="164">CSB</text>
<text x="63.5" y="167.7">8</text>
<text x="63.5" y="165.3">9</text>
<text x="63.5" y="162.8">10</text>
<text x="66.4" y="165.3">GND</text>
<text x="66.4" y="167.7">GND</text>
<text x="101" y="167.7">U6</text>
<text x="145.5" y="167.7">U7</text>
<text x="209.8" y="162.8">Type-c 12P-SMT</text>
<text x="31.2" y="170.2">4</text>
<text x="36" y="169">VDDIO</text>
<text x="36" y="171.4">NC</text>
<text x="47.2" y="173.9" transform="rotate(-90 47.2 173.9)">INT1</text>
<text x="49.7" y="173.9" transform="rotate(-90 49.7 173.9)">INT2</text>
<text x="52.8" y="169">GNDIO</text>
<text x="55.1" y="171.4">VDD</text>
<text x="63.5" y="170.2">7</text>
<text x="67.7" y="170.2">3V3</text>
<text x="91.1" y="170.2">RGB</text>
<text x="98" y="170.2">4</text>
<text x="102.8" y="171.4">DIN</text>
<text x="109.5" y="171.4">VDD</text>
<text x="117.8" y="170.2">1</text>
<text x="122" y="170.2">5V0</text>
<text x="142.5" y="170.2">4</text>
<text x="147.2" y="171.4">DIN</text>
<text x="154" y="171.4">VDD</text>
<text x="162.3" y="170.2">1</text>
<text x="165.3" y="170.2">5V0</text>
<text x="196.2" y="172.6">Title</text>
<text x="46" y="178.7" transform="rotate(-90 46 178.7)">5</text>
<text x="48.5" y="178.7" transform="rotate(-90 48.5 178.7)">6</text>
<text x="91.1" y="177.6">GND</text>
<text x="98" y="177.6">3</text>
<text x="102.8" y="178.9">VSS DOUT</text>
<text x="117.8" y="177.6">2</text>
<text x="135.6" y="177.6">GND</text>
<text x="142.5" y="177.6">3</text>
<text x="147.2" y="178.9">VSS DOUT</text>
<text x="162.3" y="177.6">2</text>
<text x="101" y="182.6">WS2812B</text>
<text x="145.5" y="182.6">WS2812B</text>
<text x="196.2" y="180">Size</text>
<text x="197.4" y="183.7">A4</text>
<text x="208.5" y="180">Number</text>
<text x="258" y="180">Revision</text>
<text x="196.2" y="187.4">Date:</text>
<text x="196.2" y="189.9">File:</text>
<text x="207.3" y="187.4">2024/9/12</text>
<text x="207.3" y="189.9">D:\</text>
<text x="214.2" y="189.9">\..\MixGo_MINI_C2-V1.7.SchDoc</text>
<text x="245.6" y="187.4">Sheet</text>
<text x="245.6" y="189.9">Drawn By:</text>
<text x="252.6" y="187.4">of</text>
</g>
</svg>
